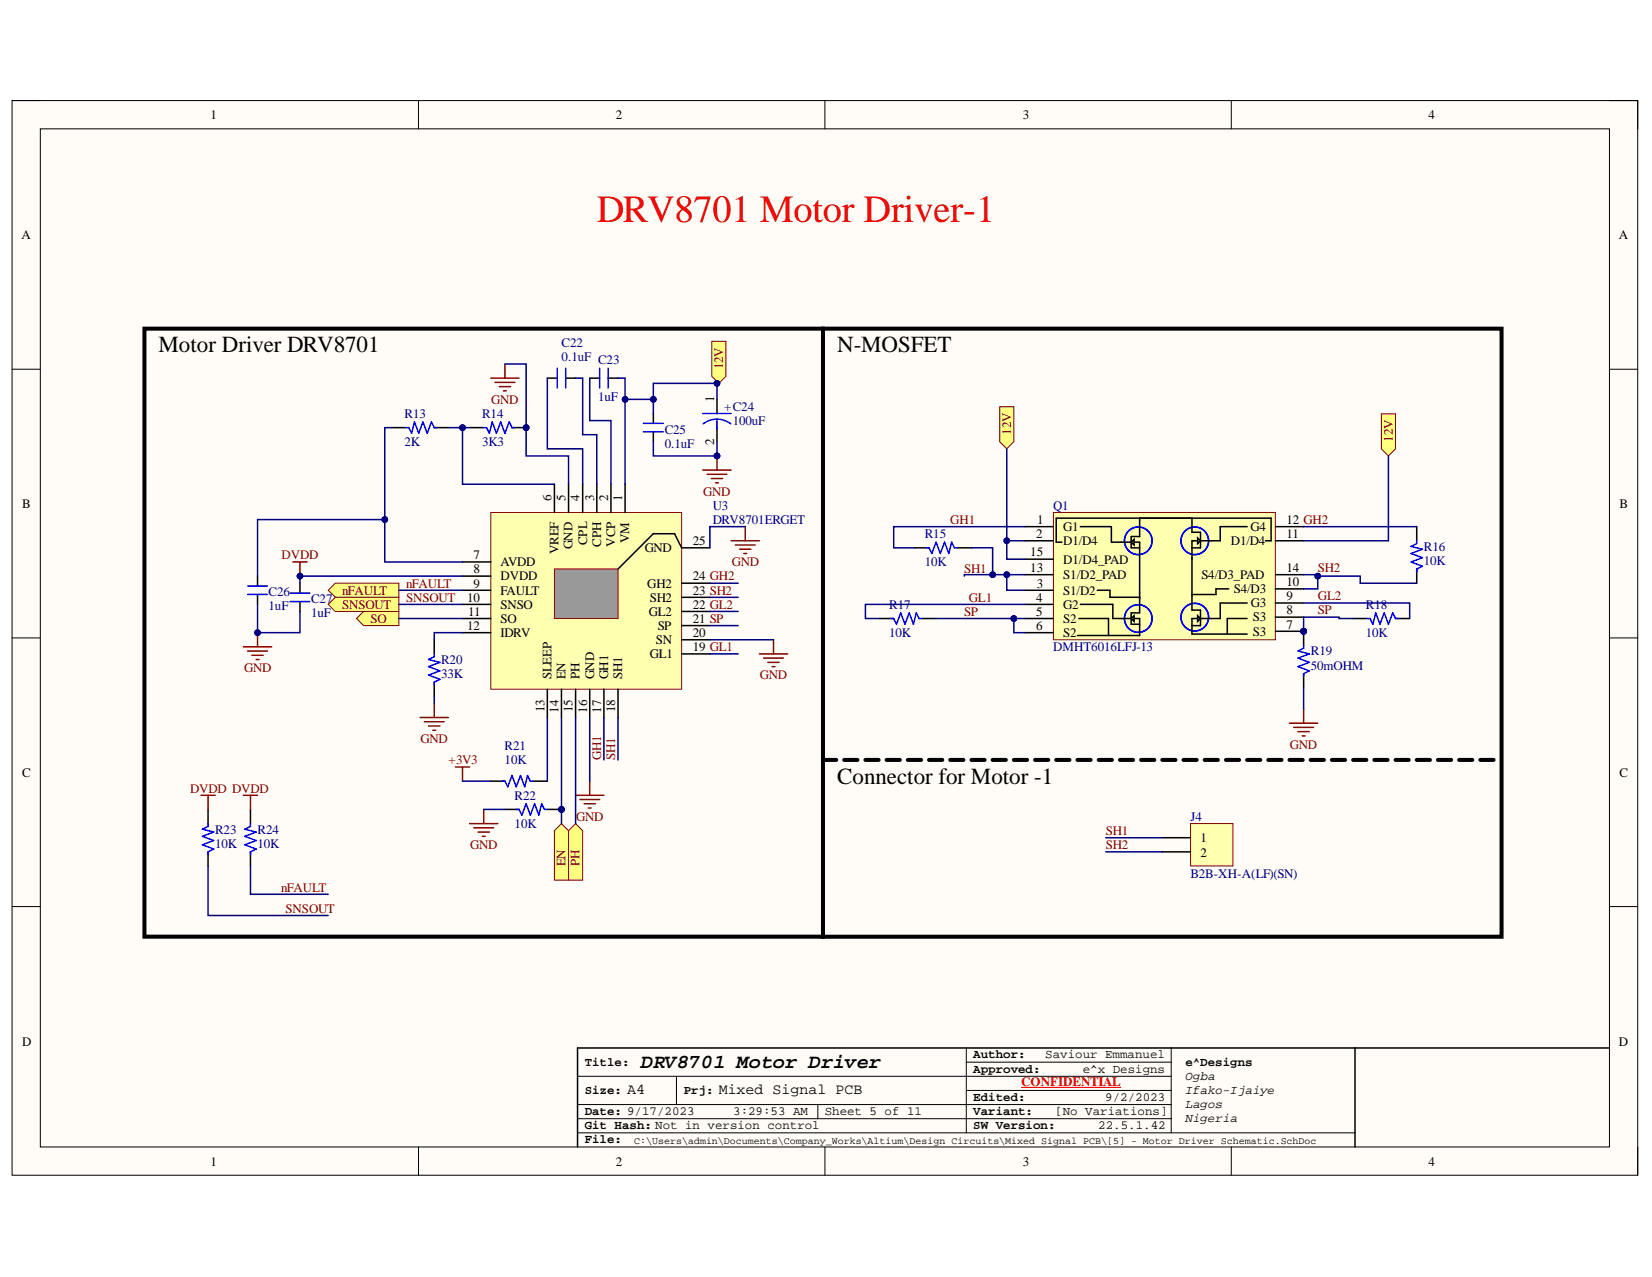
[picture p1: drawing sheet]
<svg xmlns="http://www.w3.org/2000/svg" width="279mm" height="216mm" viewBox="0 0 279 216" stroke-linecap="round" stroke-linejoin="round" font-family="sans-serif">
<path d="M2 17h275v181.7h-275z" fill-rule="evenodd" fill="#fffcf8"/>
<path d="M2 17h275v181.7h-275z" fill="none" stroke="#000" stroke-width=".17"/>
<path d="M6.8 21.8h265.4v172.1h-265.4z" fill-rule="evenodd" fill="#fffcf8"/>
<g fill="none" stroke="#000" stroke-width=".17">
<path d="M2 17h4.8M70.8 17v4.8M139.5 17v4.8M208.2 17v4.8M272.2 17h4.8v4.8M6.8 21.8h265.4v172.1h-265.4zM2 62.4h4.8M272.2 62.4h4.8M2 107.9h4.8M272.2 107.9h4.8M2 153.3h4.8M272.2 153.3h4.8"/>
<path d="M163.4 179.6h34.7M163.4 177.2v14.3M198.1 177.2v14.3M70.8 193.9v4.8M97.7 182h100.4M97.7 189.1h100.4M97.7 186.7h100.4M97.7 191.5h131.5M114.4 182v4.7M138.3 186.7v2.4M139.5 193.9v4.8M163.4 184.4h34.7"/>
<path d="M208.2 193.9v4.8M277 193.9v4.8"/>
</g>
<path d="M229.2 177.2v16.7M272.2 177.2h-174.5v16.7" fill="none" stroke="#000" stroke-width=".25"/>
<path d="M172.8 183.8h16.8" fill="none" stroke="#f00" stroke-width=".17"/>
<path d="M83 86.6h32.3v29.9h-32.3z" fill-rule="evenodd" fill="#ffffb0"/>
<path d="M83 86.6h32.3v29.9h-32.3z" fill="none" stroke="#800000" stroke-width=".17"/>
<g fill="none" stroke="#000" stroke-width=".25">
<path d="M78.2 95h4.8M78.2 97.4h4.8M78.2 99.8h4.8M93.8 81.9v4.7M96.2 81.9v4.7M98.5 81.9v4.7M100.9 81.9v4.7M103.3 81.9v4.7M105.7 81.9v4.7M115.3 98.6h4.8M115.3 92.6h4.8M78.2 102.2h4.8"/>
<path d="M78.2 104.6h4.8M78.2 107h4.8M92.6 116.5v4.8M95 116.5v4.8M97.4 116.5v4.8M99.7 116.5v4.8M102.1 116.5v4.8M104.5 116.5v4.8M115.3 110.6h4.8M115.3 108.2h4.8M115.3 105.8h4.8M115.3 103.4h4.8"/>
<path d="M115.3 101h4.8"/>
</g>
<path d="M93.8 96.2h10.7v8.4h-10.7z" fill-rule="evenodd" fill="#999"/>
<path d="M93.8 96.2h10.7v8.4h-10.7z" fill="none" stroke="#800000" stroke-width=".17"/>
<path d="M110.5 69.9v1.7M110.5 73v1.7M115.3 92.6l-1.2-2.4h-3.6l-6 6" fill="none" stroke="#000" stroke-width=".25"/>
<path d="M108.8 73h3.4M108.8 71.6h3.4" fill="none" stroke="#00f" stroke-width=".25"/>
<path d="M118.9 79.5h4.8M121.3 77.1v2.4M119.6 80.2h3.3M120.3 80.9h1.9M121 81.6h.5" fill="none" stroke="#800000" stroke-width=".25"/>
<circle cx="121.3" cy="77.1" r=".48" fill="#000080"/>
<circle cx="121.3" cy="77.1" r=".48" fill="none" stroke="#000080" stroke-width=".17"/>
<path d="M92.6 63.9h1.6M95.7 63.9h1.7M99.7 63.9h1.7M102.8 63.9h1.7" fill="none" stroke="#000" stroke-width=".25"/>
<path d="M94.2 62.3v3.3M95.7 62.3v3.3M101.4 62.3v3.3M102.8 62.3v3.3" fill="none" stroke="#00f" stroke-width=".25"/>
<path d="M83 63.9h4.8M83.7 64.6h3.4M84.4 65.4h2M85.2 66.1h.4M85.4 61.5v2.4" fill="none" stroke="#800000" stroke-width=".25"/>
<circle cx="89" cy="72.3" r=".48" fill="#000080"/>
<circle cx="89" cy="72.3" r=".48" fill="none" stroke="#000080" stroke-width=".17"/>
<path d="M79.4 72.3h2.4M86.6 72.3h2.4" fill="none" stroke="#000" stroke-width=".25"/>
<circle cx="89" cy="72.3" r=".48" fill="#000080"/>
<circle cx="89" cy="72.3" r=".48" fill="none" stroke="#000080" stroke-width=".17"/>
<path d="M68.7 72.3h.4l.5 1 .5-2 .7 2 .7-2 .7 2 .8-2 .4 1h.5M81.8 72.3h.5l.5 1 .4-2 .8 2 .7-2 .7 2 .7-2 .5 1h.5M41.9 99.1h3.3M41.9 100.5h3.3" fill="none" stroke="#00f" stroke-width=".25"/>
<path d="M66.3 72.3h2.4M73.4 72.3h2.4M43.6 97.4v1.7M43.6 100.5v1.7" fill="none" stroke="#000" stroke-width=".25"/>
<path d="M41.2 109.4h4.7M41.9 110.1h3.3M42.6 110.8h1.9M43.3 111.5h.5M43.6 107v2.4" fill="none" stroke="#800000" stroke-width=".25"/>
<circle cx="43.6" cy="107" r=".48" fill="#000080"/>
<circle cx="43.6" cy="107" r=".48" fill="none" stroke="#000080" stroke-width=".17"/>
<path d="M50.7 98.6v1.7M50.7 101.7v1.7" fill="none" stroke="#000" stroke-width=".25"/>
<path d="M49.1 101.7h3.3M49.1 100.3h3.3" fill="none" stroke="#00f" stroke-width=".25"/>
<path d="M55.5 99.8l1.2-1.2h10.8v2.4h-10.8z" fill-rule="evenodd" fill="#ffff80"/>
<path d="M55.5 99.8l1.2-1.2h10.8v2.4h-10.8z" fill="none" stroke="#800000" stroke-width=".17"/>
<path d="M55.5 102.2l1.2-1.2h10.8v2.4h-10.8z" fill-rule="evenodd" fill="#ffff80"/>
<path d="M55.5 102.2l1.2-1.2h10.8v2.4h-10.8z" fill="none" stroke="#800000" stroke-width=".17"/>
<path d="M49.5 95h2.4M50.7 95v2.4" fill="none" stroke="#800000" stroke-width=".25"/>
<circle cx="50.7" cy="97.4" r=".48" fill="#000080"/>
<circle cx="50.7" cy="97.4" r=".48" fill="none" stroke="#000080" stroke-width=".17"/>
<path d="M35.2 136.8v2.4M42.4 136.8v2.4M35.2 144v2.4M42.4 144v2.4" fill="none" stroke="#000" stroke-width=".25"/>
<path d="M35.2 139.2v.5l-1 .5 1.9 .5-1.9 .7 1.9 .7-1.9 .7 1.9 .7-.9 .5v.5M42.4 139.2v.5l-1 .5 1.9 .5-1.9 .7 1.9 .7-1.9 .7 1.9 .7-.9 .5v.5" fill="none" stroke="#00f" stroke-width=".25"/>
<path d="M34 134.5h2.4M35.2 134.5v2.3M41.2 134.5h2.4M42.4 134.5v2.3" fill="none" stroke="#800000" stroke-width=".25"/>
<path d="M61.5 103.4h6v2.4h-6l-1.2-1.2z" fill-rule="evenodd" fill="#ffff80"/>
<path d="M61.5 103.4h6v2.4h-6l-1.2-1.2z" fill="none" stroke="#800000" stroke-width=".17"/>
<path d="M73.4 108.2v2.4M73.4 115.3v2.4M83 132.1h2.4M90.2 132.1h2.4" fill="none" stroke="#000" stroke-width=".25"/>
<path d="M73.4 110.6v.4l-.9 .5 1.9 .5-1.9 .7 1.9 .7-1.9 .7 1.9 .8-1 .4v.5M84.9 132.1h.5l.5 .9 .7-1.9 .7 1.9 .7-1.9 .7 1.9 .5-1.9 .5 1h.5" fill="none" stroke="#00f" stroke-width=".25"/>
<path d="M73.4 118.9v2.4M71.1 121.3h4.7M71.8 122h3.3M72.5 122.7h1.9M73.2 123.5h.5M77 129.7h2.4M78.2 129.7v2.4" fill="none" stroke="#800000" stroke-width=".25"/>
<circle cx="95" cy="136.8" r=".48" fill="#000080"/>
<circle cx="95" cy="136.8" r=".48" fill="none" stroke="#000080" stroke-width=".17"/>
<path d="M92.6 136.8h2.4" fill="none" stroke="#000" stroke-width=".25"/>
<circle cx="95" cy="136.8" r=".48" fill="#000080"/>
<circle cx="95" cy="136.8" r=".48" fill="none" stroke="#000080" stroke-width=".17"/>
<path d="M85.4 136.8h2.4" fill="none" stroke="#000" stroke-width=".25"/>
<path d="M87.3 136.8h.5l.5 1 .7-1.9 .7 1.9 .7-1.9 .7 1.9 .5-1.9 .5 .9h.5" fill="none" stroke="#00f" stroke-width=".25"/>
<g fill="none" stroke="#800000" stroke-width=".25">
<path d="M123.7 91.4h4.7M124.4 92.1h3.3M125.1 92.9h1.9M125.8 93.6h.5M126 89v2.4M79.4 139.2h4.8M80.1 140h3.4M81.8 136.8v2.4M97.4 134.5h4.7M98.1 135.2h3.3M98.8 135.9h1.9M99.5 136.6h.5"/>
<path d="M99.7 132.1v2.4M80.9 140.7h1.9M81.6 141.4h.5"/>
</g>
<path d="M178.2 86.6h37.5v21.6h-37.5z" fill-rule="evenodd" fill="#ffffb0"/>
<path d="M178.2 86.6h37.5v21.6h-37.5z" fill="none" stroke="#800000" stroke-width=".17"/>
<g fill="none" stroke="#000" stroke-width=".25">
<path d="M173.4 89h4.8M173.4 91.4h4.8M173.4 99.8h4.8M189.6 91.7h3.1v8.6M192.7 88.1v2.6h-1.4v1.9h1.4M215.7 89h4.8M215.7 91.4h4.8M215.7 99.6h4.8M173.4 102.2h4.8M173.4 104.6h4.8M173.4 107h4.8M215.7 106.7h4.8"/>
<path d="M215.7 104.3h4.8M215.7 102h4.8"/>
</g>
<g fill="none" stroke="#00f" stroke-width=".25">
<circle cx="192.5" cy="91.4" r="2.34"/>
<circle cx="202.1" cy="91.4" r="2.34"/>
<circle cx="192.5" cy="104.6" r="2.34"/>
<circle cx="202.1" cy="104.3" r="2.34"/>
</g>
<path d="M191.8 91.2v.9l-.5-.4z" fill="#c0c0c0"/>
<path d="M191.8 91.2v.9l-.5-.4zM189.6 104.6h3.1v2.8M192.7 101v2.6h-1.4v1.9h1.4" fill="none" stroke="#000" stroke-width=".25"/>
<path d="M191.8 104.1v1l-.5-.5z" fill="#c0c0c0"/>
<path d="M201.8 91.4h3.1M203 90v2.6M191.8 104.1v1l-.5-.5z" fill="none" stroke="#000" stroke-width=".25"/>
<path d="M202.5 90.9l.5 .5-.5 .5z" fill="#c0c0c0"/>
<path d="M201.6 87.6v2.4h1.4M201.6 92.6h1.4M201.8 91.4h-.2v3.1M202.5 90.9l.5 .5-.5 .5zM203 103.1v2.7M203 104.6h1.9" fill="none" stroke="#000" stroke-width=".25"/>
<path d="M202.5 104.1l.5 .5-.5 .5z" fill="#c0c0c0"/>
<g fill="none" stroke="#000" stroke-width=".25">
<path d="M154.7 92.6h2.4M161.9 92.6h2.4M173.4 97.2h4.8M173.4 94.5h4.8M182.7 89h5.3v2.7h1.6M185.6 99.8h2.1v1.2h5M192.7 87.6v.5M201.6 94.3v8.8h1.4M207.8 99.6h-2.1v.9h-4.1M210.9 89h-4.5v2.4h-1.5M214 91.4h1v-3.8h-36.4v4.1h1M215.7 97.2h4.8"/>
<path d="M239.6 89v2.4M239.6 96.2v2.4M148.8 104.6h2.3M155.9 104.6h2.4M182.2 107.4h10.5M182.5 104.6h5v2.8M182.7 102.2h5.5v2.4h1.4M192.7 100.3v.9M201.6 105.8h1.4M202.5 104.1l.5 .5-.5 .5zM202.5 104.6h-.9v2.6h9.3M210.9 102h-4.5v2.6h-1.5"/>
<path d="M210.9 104.6h-3.3v2.6M220.5 113.9v2.4M228.9 104.6h2.3M236 104.6h2.4"/>
</g>
<path d="M156.6 92.6h.5l.5 1 .7-1.9 .7 1.9 .8-1.9 .7 1.9 .4-1.9 .5 .9h.5M239.6 91.4v.5l-.9 .5 1.9 .5-1.9 .7 1.9 .7-1.9 .7 1.9 .7-1 .5v.5M150.7 104.6h.4l.5 .9 .7-1.9 .8 1.9 .7-1.9 .7 1.9 .5-1.9 .4 1h.5M220.5 109.6l-1 .5 1.9 .5-1.9 .7 1.9 .7-1.9 .7 1.9 .7-.9 .5v.5M231.2 104.6h.5l.5 .9 .5-1.9 .7 1.9 .7-1.9 .7 1.9 .7-1.9 .5 1h.5" fill="none" stroke="#00f" stroke-width=".25"/>
<path d="M220.5 119.9v2.4M218.1 122.3h4.8M218.8 123h3.3M219.5 123.7h1.9M220.2 124.4h.5" fill="none" stroke="#800000" stroke-width=".25"/>
<path d="M201.4 139.2h7.1v7.2h-7.1z" fill-rule="evenodd" fill="#ffffb0"/>
<path d="M201.4 139.2h7.1v7.2h-7.1z" fill="none" stroke="#800000" stroke-width=".17"/>
<path d="M121.3 67.5v2.4M121.3 72.3v2.4M196.6 141.6h4.8M196.6 144h4.8" fill="none" stroke="#000" stroke-width=".25"/>
<path d="M118.9 69.9h4.8M118.9 71.7a3.8 3.8 0 0 1 4.7 0M121.3 71.1v1.4" fill="none" stroke="#00f" stroke-width=".25"/>
<g fill="none" stroke="#000" stroke-width=".68">
<path d="M24.4 55.6h114.8v102.8h-114.8zM139.2 55.6h114.8v102.8h-114.8zM139.2 128.5h2.2M142.8 128.5h2.2M146.4 128.5h2.2M149.9 128.5h2.3M153.5 128.5h2.3M157.1 128.5h2.3M160.7 128.5h2.2M164.3 128.5h2.2M167.9 128.5h2.2M171.5 128.5h2.2"/>
<path d="M175.1 128.5h2.2M178.6 128.5h2.3M182.2 128.5h2.3M185.8 128.5h2.3M189.4 128.5h2.2M193 128.5h2.2M196.6 128.5h2.2M200.2 128.5h2.2M203.7 128.5h2.3M207.3 128.5h2.3M210.9 128.5h2.3M214.5 128.5h2.2"/>
<path d="M218.1 128.5h2.2M221.7 128.5h2.2M225.3 128.5h2.2M228.9 128.5h2.2M232.4 128.5h2.3M236 128.5h2.3M239.6 128.5h2.2M243.2 128.5h2.2M246.8 128.5h2.2M250.4 128.5h2.2"/>
</g>
<path d="M128.4 110.6h4.8M129.2 111.3h3.3M129.9 112h1.9M130.6 112.7h.5M130.8 108.2v2.4" fill="none" stroke="#800000" stroke-width=".25"/>
<path d="M169.1 68.8h2.4v5.9l-1.2 1.2-1.2-1.2z" fill-rule="evenodd" fill="#ffff80"/>
<path d="M169.1 68.8h2.4v5.9l-1.2 1.2-1.2-1.2z" fill="none" stroke="#800000" stroke-width=".17"/>
<path d="M233.6 70h2.4v5.9l-1.2 1.2-1.2-1.2z" fill-rule="evenodd" fill="#ffff80"/>
<path d="M233.6 70h2.4v5.9l-1.2 1.2-1.2-1.2z" fill="none" stroke="#800000" stroke-width=".17"/>
<path d="M43.6 102.2v4.8h7.1v-3.6M220.5 116.3v3.6M35.2 146.4v8.4h20.3M42.4 146.4v4.8h13.1" fill="none" stroke="#000080" stroke-width=".25"/>
<circle cx="43.6" cy="107" r=".48" fill="#000080"/>
<circle cx="43.6" cy="107" r=".48" fill="none" stroke="#000080" stroke-width=".17"/>
<path d="M65.1 87.8h-21.5v9.6" fill="none" stroke="#000080" stroke-width=".25"/>
<circle cx="65.1" cy="87.8" r=".48" fill="#000080"/>
<circle cx="65.1" cy="87.8" r=".48" fill="none" stroke="#000080" stroke-width=".17"/>
<path d="M78.2 97.4h-27.5v1.2" fill="none" stroke="#000080" stroke-width=".25"/>
<circle cx="50.7" cy="97.4" r=".48" fill="#000080"/>
<circle cx="50.7" cy="97.4" r=".48" fill="none" stroke="#000080" stroke-width=".17"/>
<path d="M66.3 72.3h-1.2v22.7h13.1" fill="none" stroke="#000080" stroke-width=".25"/>
<circle cx="65.1" cy="87.8" r=".48" fill="#000080"/>
<circle cx="65.1" cy="87.8" r=".48" fill="none" stroke="#000080" stroke-width=".17"/>
<path d="M75.8 72.3h3.6M67.5 99.8h10.7M67.5 104.6h10.7M67.5 102.2h10.7M78.2 107h-4.8v1.2" fill="none" stroke="#000080" stroke-width=".25"/>
<circle cx="78.2" cy="72.3" r=".48" fill="#000080"/>
<circle cx="78.2" cy="72.3" r=".48" fill="none" stroke="#000080" stroke-width=".17"/>
<path d="M78.2 72.3v9.6h15.6M78.2 132.1h4.8" fill="none" stroke="#000080" stroke-width=".25"/>
<circle cx="78.2" cy="72.3" r=".48" fill="#000080"/>
<circle cx="78.2" cy="72.3" r=".48" fill="none" stroke="#000080" stroke-width=".17"/>
<path d="M85.4 61.5h3.6v15.6h7.2v4.8M81.8 136.8h3.6" fill="none" stroke="#000080" stroke-width=".25"/>
<circle cx="89" cy="72.3" r=".48" fill="#000080"/>
<circle cx="89" cy="72.3" r=".48" fill="none" stroke="#000080" stroke-width=".17"/>
<path d="M92.6 63.9v12h5.9v6M97.4 63.9h1.1v9.6h2.4v8.4M99.7 63.9v7.2h3.6v10.8M104.5 63.9h1.2v3.6" fill="none" stroke="#000080" stroke-width=".25"/>
<circle cx="105.7" cy="67.5" r=".48" fill="#000080"/>
<circle cx="105.7" cy="67.5" r=".48" fill="none" stroke="#000080" stroke-width=".17"/>
<path d="M110.5 69.9v-2.4h-4.8v14.4" fill="none" stroke="#000080" stroke-width=".25"/>
<circle cx="110.5" cy="67.5" r=".48" fill="#000080"/>
<circle cx="110.5" cy="67.5" r=".48" fill="none" stroke="#000080" stroke-width=".17"/>
<circle cx="105.7" cy="67.5" r=".48" fill="#000080"/>
<circle cx="105.7" cy="67.5" r=".48" fill="none" stroke="#000080" stroke-width=".17"/>
<path d="M110.5 74.7v2.4h10.8" fill="none" stroke="#000080" stroke-width=".25"/>
<circle cx="121.3" cy="77.1" r=".48" fill="#000080"/>
<circle cx="121.3" cy="77.1" r=".48" fill="none" stroke="#000080" stroke-width=".17"/>
<path d="M121.6 64.8h-11.1v2.7" fill="none" stroke="#000080" stroke-width=".25"/>
<circle cx="110.5" cy="67.5" r=".48" fill="#000080"/>
<circle cx="110.5" cy="67.5" r=".48" fill="none" stroke="#000080" stroke-width=".17"/>
<path d="M120.1 98.6h4.7M126 89h-5.9v3.6M173.4 89h-22.3v3.6h3.6M120.1 110.6h4.7M120.1 108.2h10.7M120.1 105.8h4.7M120.1 103.4h4.7M120.1 101h4.7M158.3 104.6h13.2M173.4 102.2h-27v2.4h2.4" fill="none" stroke="#000080" stroke-width=".25"/>
<circle cx="171.5" cy="104.6" r=".48" fill="#000080"/>
<circle cx="171.5" cy="104.6" r=".48" fill="none" stroke="#000080" stroke-width=".17"/>
<path d="M170.3 97.2h-7.2v.2" fill="none" stroke="#000080" stroke-width=".25"/>
<circle cx="170.3" cy="97.2" r=".48" fill="#000080"/>
<circle cx="170.3" cy="97.2" r=".48" fill="none" stroke="#000080" stroke-width=".17"/>
<circle cx="167.9" cy="97.2" r=".48" fill="#000080"/>
<circle cx="167.9" cy="97.2" r=".48" fill="none" stroke="#000080" stroke-width=".17"/>
<path d="M164.3 92.6h3.6v4.6" fill="none" stroke="#000080" stroke-width=".25"/>
<circle cx="167.9" cy="97.2" r=".48" fill="#000080"/>
<circle cx="167.9" cy="97.2" r=".48" fill="none" stroke="#000080" stroke-width=".17"/>
<path d="M173.4 97.2h-3.1v2.6h3.1" fill="none" stroke="#000080" stroke-width=".25"/>
<circle cx="170.3" cy="97.2" r=".48" fill="#000080"/>
<circle cx="170.3" cy="97.2" r=".48" fill="none" stroke="#000080" stroke-width=".17"/>
<path d="M170.3 91.4v3.1h3.1" fill="none" stroke="#000080" stroke-width=".25"/>
<circle cx="170.3" cy="91.4" r=".48" fill="#000080"/>
<circle cx="170.3" cy="91.4" r=".48" fill="none" stroke="#000080" stroke-width=".17"/>
<path d="M170.3 75.9v15.5h3.1" fill="none" stroke="#000080" stroke-width=".25"/>
<circle cx="170.3" cy="91.4" r=".48" fill="#000080"/>
<circle cx="170.3" cy="91.4" r=".48" fill="none" stroke="#000080" stroke-width=".17"/>
<path d="M173.4 104.6h-1.9v2.4h1.9" fill="none" stroke="#000080" stroke-width=".25"/>
<circle cx="171.5" cy="104.6" r=".48" fill="#000080"/>
<circle cx="171.5" cy="104.6" r=".48" fill="none" stroke="#000080" stroke-width=".17"/>
<path d="M222.9 97.4v2.2h-2.4M220.5 104.3h6v.3h2.4M220.5 102h17.9v2.6M187 144h9.6M187 141.6h9.6" fill="none" stroke="#000080" stroke-width=".25"/>
<circle cx="222.9" cy="97.4" r=".48" fill="#000080"/>
<circle cx="222.9" cy="97.4" r=".48" fill="none" stroke="#000080" stroke-width=".17"/>
<path d="M220.5 97.2h2.4v.2h7.1v1.2h9.6" fill="none" stroke="#000080" stroke-width=".25"/>
<circle cx="222.9" cy="97.4" r=".48" fill="#000080"/>
<circle cx="222.9" cy="97.4" r=".48" fill="none" stroke="#000080" stroke-width=".17"/>
<path d="M234.8 77.1v14.3h-14.3M220.5 89h19.1M73.4 117.7v1.2M92.6 121.3v10.8M95 121.3v17.9" fill="none" stroke="#000080" stroke-width=".25"/>
<circle cx="95" cy="136.8" r=".48" fill="#000080"/>
<circle cx="95" cy="136.8" r=".48" fill="none" stroke="#000080" stroke-width=".17"/>
<path d="M121.3 74.7v2.4M97.4 121.3v17.9M99.7 121.3v10.8M102.1 121.3v7.2M104.5 121.3v7.2" fill="none" stroke="#000080" stroke-width=".25"/>
<circle cx="121.3" cy="77.1" r=".48" fill="#000080"/>
<circle cx="121.3" cy="77.1" r=".48" fill="none" stroke="#000080" stroke-width=".17"/>
<path d="M121.3 64.8v2.7M220.5 104.6v2.1" fill="none" stroke="#000080" stroke-width=".25"/>
<text font-size="9.5" fill="#800000" x="96" y="145.9">POPH</text>
<text font-size="7.4" fill="#000080" x="120.3" y="62.6">PO12V</text>
<text font-size="6.5" fill="#f00" x="100.9" y="37.5">DRV8701 Motor Driver-1</text>
<g font-size="3.9">
<text x="26.8" y="59.6">Motor Driver DRV8701</text>
<text x="141.6" y="59.6">N-MOSFET</text>
<text x="141.6" y="132.5">Connector for Motor -1</text>
</g>
<text font-size="3.5" fill="#000080" x="220.1" y="108.6">PIR1902</text>
<text font-size="3.4" x="108.4" y="180.5">DRV8701 Motor Driver</text>
<g font-size="2.5">
<text x="106.1" y="185">A4</text>
<text x="121.6" y="185">Mixed Signal PCB</text>
</g>
<g font-size="2.2">
<text x="35.6" y="20.1">1</text>
<text x="104.1" y="20.1">2</text>
<text x="173" y="20.1">3</text>
<text x="241.6" y="20.1">4</text>
<text x="3.6" y="40.4">A</text>
<text x="273.8" y="40.4">A</text>
<text x="120.8" y="68" transform="rotate(-90 120.8 68)">1</text>
<text x="120.8" y="75.2" transform="rotate(-90 120.8 75.2)">2</text>
<text x="3.7" y="85.9">B</text>
<text x="93.3" y="84.8" transform="rotate(-90 93.3 84.8)">6</text>
<text x="95.7" y="84.8" transform="rotate(-90 95.7 84.8)">5</text>
<text x="98" y="84.8" transform="rotate(-90 98 84.8)">4</text>
<text x="100.5" y="84.8" transform="rotate(-90 100.5 84.8)">3</text>
<text x="102.9" y="84.8" transform="rotate(-90 102.9 84.8)">2</text>
<text x="105.2" y="84.8" transform="rotate(-90 105.2 84.8)">1</text>
<text x="175.4" y="88.6">1</text>
<text x="179.8" y="89.8">G1</text>
<text x="211.5" y="89.8">G4</text>
<text x="217.6" y="88.6">12 GH2</text>
<text x="273.9" y="85.9">B</text>
<text x="80.1" y="94.6">7</text>
<text x="84.7" y="95.8">AVDD</text>
<text x="94.5" y="93.7" transform="rotate(-90 94.5 93.7)">VREF</text>
<text x="96.9" y="92.9" transform="rotate(-90 96.9 92.9)">GND</text>
<text x="99.3" y="92.2" transform="rotate(-90 99.3 92.2)">CPL</text>
<text x="101.7" y="92.5" transform="rotate(-90 101.7 92.5)">CPH</text>
<text x="104" y="92.5" transform="rotate(-90 104 92.5)">VCP</text>
<text x="106.4" y="91.8" transform="rotate(-90 106.4 91.8)">VM</text>
<text x="109" y="93.4">GND</text>
<text x="117.2" y="92.2">25</text>
<text x="174.3" y="94.1">15</text>
<text x="175.3" y="91">2</text>
<text x="179.8" y="92.2">D1/D4</text>
<text x="179.8" y="95.3">D1/D4_PAD</text>
<text x="208.2" y="92.2">D1/D4</text>
<text x="217.6" y="91">11</text>
<text x="79" y="101.8">10</text>
<text x="80.1" y="96.9">8</text>
<text x="80.1" y="99.4">9</text>
<text x="84.7" y="98.1">DVDD</text>
<text x="84.7" y="100.6">FAULT</text>
<text x="109.5" y="99.4">GH2</text>
<text x="109.9" y="101.8">SH2</text>
<text x="117.2" y="98.1">24 GH2</text>
<text x="117.2" y="100.6">23 SH2</text>
<text x="174.3" y="96.8">13</text>
<text x="175.3" y="101.8">4</text>
<text x="175.4" y="99.4">3</text>
<text x="179.8" y="100.6">S1/D2</text>
<text x="179.8" y="98">S1/D2_PAD</text>
<text x="203.2" y="98">S4/D3_PAD</text>
<text x="208.7" y="100.3">S4/D3</text>
<text x="217.6" y="101.5">9</text>
<text x="217.6" y="96.8">14</text>
<text x="217.6" y="99.1">10</text>
<text x="79" y="106.5">12</text>
<text x="79.2" y="104.1">11</text>
<text x="84.7" y="102.9">SNSO</text>
<text x="84.7" y="105.3">SO</text>
<text x="84.7" y="107.8">IDRV</text>
<text x="109.7" y="104.1">GL2</text>
<text x="111.2" y="106.5">SP</text>
<text x="117.2" y="102.9">22 GL2</text>
<text x="117.2" y="107.8">20</text>
<text x="117.2" y="105.3">21 SP</text>
<text x="175.3" y="104.1">5</text>
<text x="175.3" y="106.5">6</text>
<text x="179.8" y="102.9">G2</text>
<text x="179.8" y="105.3">S2</text>
<text x="179.8" y="107.8">S2</text>
<text x="211.6" y="102.7">G3</text>
<text x="211.9" y="107.5">S3</text>
<text x="211.9" y="105.1">S3</text>
<text x="217.6" y="106.3">7</text>
<text x="217.6" y="103.9">8</text>
<text x="109.9" y="111.3">GL1</text>
<text x="110.9" y="109">SN</text>
<text x="117.2" y="110.1">19 GL1</text>
<text x="93.3" y="114.9" transform="rotate(-90 93.3 114.9)">SLEEP</text>
<text x="95.7" y="114.9" transform="rotate(-90 95.7 114.9)">EN</text>
<text x="98" y="114.9" transform="rotate(-90 98 114.9)">PH</text>
<text x="100.5" y="114.9" transform="rotate(-90 100.5 114.9)">GND</text>
<text x="102.9" y="114.9" transform="rotate(-90 102.9 114.9)">GH1</text>
<text x="105.2" y="114.9" transform="rotate(-90 105.2 114.9)">SH1</text>
<text x="92.1" y="120.5" transform="rotate(-90 92.1 120.5)">13</text>
<text x="94.5" y="120.5" transform="rotate(-90 94.5 120.5)">14</text>
<text x="96.9" y="120.5" transform="rotate(-90 96.9 120.5)">15</text>
<text x="99.3" y="120.5" transform="rotate(-90 99.3 120.5)">16</text>
<text x="101.7" y="120.5" transform="rotate(-90 101.7 120.5)">17</text>
<text x="104" y="120.5" transform="rotate(-90 104 120.5)">18</text>
<text x="3.7" y="131.4">C</text>
<text x="273.9" y="131.4">C</text>
<text x="203" y="142.4">1</text>
<text x="203" y="144.8">2</text>
<text x="3.7" y="176.8">D</text>
<text x="273.8" y="176.8">D</text>
<text x="35.6" y="197.1">1</text>
<text x="104.1" y="197.1">2</text>
<text x="173" y="197.1">3</text>
<text x="241.6" y="197.1">4</text>
</g>
<g font-size="2.2" fill="#000080">
<text x="95" y="58.7">C22</text>
<text x="95" y="61.1">0.1uF C23</text>
<text x="68.4" y="70.6">R13</text>
<text x="81.5" y="70.6">R14</text>
<text x="101.2" y="67.8">1uF</text>
<text x="122.5" y="69.4">+C24</text>
<text x="123.9" y="71.9">100uF</text>
<text x="68.4" y="75.5">2K</text>
<text x="81.5" y="75.5">3K3</text>
<text x="112.4" y="73.3">C25</text>
<text x="112.4" y="75.7">0.1uF</text>
<text x="120.5" y="86.2">U3</text>
<text x="120.5" y="88.6">DRV8701ERGET</text>
<text x="178.1" y="86.2">Q1</text>
<text x="156.4" y="91">R15</text>
<text x="156.4" y="95.8">10K</text>
<text x="240.8" y="93.1">R16</text>
<text x="240.8" y="95.5">10K</text>
<text x="45.4" y="100.8">C26</text>
<text x="45.4" y="103.2">1uF</text>
<text x="52.6" y="102">C27</text>
<text x="52.6" y="104.4">1uF</text>
<text x="150.4" y="102.9">R17</text>
<text x="150.4" y="107.8">10K</text>
<text x="231" y="102.9">R18</text>
<text x="231" y="107.8">10K</text>
<text x="74.6" y="112.2">R20</text>
<text x="178.1" y="110.1">DMHT6016LFJ-13</text>
<text x="221.7" y="110.8">R19</text>
<text x="221.7" y="113.3">50mOHM</text>
<text x="74.6" y="114.7">33K</text>
<text x="85.3" y="126.9">R21</text>
<text x="85.3" y="129.3">10K</text>
<text x="87" y="135.3">R22</text>
<text x="36.4" y="140.9">R23</text>
<text x="36.4" y="143.4">10K</text>
<text x="43.6" y="140.9">R24</text>
<text x="43.6" y="143.4">10K</text>
<text x="87" y="140">10K</text>
<text x="201.3" y="138.8">J4</text>
<text x="201.3" y="148.4">B2B-XH-A(LF)(SN)</text>
</g>
<g font-size="2.2" fill="#800000">
<text x="122.3" y="62.4" transform="rotate(-90 122.3 62.4)">12V</text>
<text x="83.1" y="68.3">GND</text>
<text x="171" y="73.5" transform="rotate(-90 171 73.5)">12V</text>
<text x="235.6" y="74.7" transform="rotate(-90 235.6 74.7)">12V</text>
<text x="118.9" y="83.8">GND</text>
<text x="160.7" y="88.6">GH1</text>
<text x="47.6" y="94.6">DVDD</text>
<text x="123.8" y="95.8">GND</text>
<text x="57.9" y="100.6">nFAULT</text>
<text x="68.7" y="99.4">nFAULT</text>
<text x="68.7" y="101.8">SNSOUT</text>
<text x="163.1" y="96.9">SH1</text>
<text x="163.8" y="101.8">GL1</text>
<text x="222.9" y="101.5">GL2</text>
<text x="222.9" y="96.8">SH2</text>
<text x="57.9" y="102.9">SNSOUT</text>
<text x="62.7" y="105.3">SO</text>
<text x="163.1" y="104.1">SP</text>
<text x="222.9" y="103.9">SP</text>
<text x="41.3" y="113.7">GND</text>
<text x="128.5" y="114.9">GND</text>
<text x="71.1" y="125.7">GND</text>
<text x="75.9" y="129.3">+3V3</text>
<text x="101.7" y="128.5" transform="rotate(-90 101.7 128.5)">GH1</text>
<text x="104" y="128.5" transform="rotate(-90 104 128.5)">SH1</text>
<text x="218.2" y="126.6">GND</text>
<text x="32.1" y="134">DVDD DVDD</text>
<text x="79.5" y="143.5">GND</text>
<text x="97.4" y="138.8">GND</text>
<text x="187" y="141.2">SH1</text>
<text x="187" y="143.5">SH2</text>
<text x="95.7" y="146.4" transform="rotate(-90 95.7 146.4)">EN</text>
<text x="98" y="146.4" transform="rotate(-90 98 146.4)">PH</text>
<text x="47.5" y="150.7">nFAULT</text>
<text x="48.3" y="154.4">SNSOUT</text>
</g>
<text font-size="2.2" fill="#f00" x="172.7" y="183.6">CONFIDENTIAL</text>
<g font-size="2.1">
<text x="164.6" y="178.9">Author:</text>
<text x="176.8" y="178.9">Saviour Emmanuel</text>
<text x="98.9" y="180.2">Title:</text>
<text x="98.9" y="184.9">Size:</text>
<text x="115.6" y="184.9">Prj:</text>
<text x="164.6" y="181.4">Approved:</text>
<text x="183.1" y="181.4">e^x Designs</text>
<text x="200.5" y="180.2">e^Designs</text>
<text x="200.5" y="182.5">Ogba</text>
<text x="200.5" y="184.9">Ifako-Ijaiye</text>
<text x="98.9" y="188.5">Date: 9/17/2023</text>
<text x="98.9" y="190.9">Git Hash: Not in version control</text>
<text x="124" y="188.5">3:29:53 AM</text>
<text x="139.5" y="188.5">Sheet 5 of 11</text>
<text x="164.6" y="190.9">SW Version:</text>
<text x="164.6" y="188.5">Variant:</text>
<text x="164.6" y="186.1">Edited:</text>
<text x="178.5" y="188.5">[No Variations]</text>
<text x="185.8" y="190.9">22.5.1.42</text>
<text x="186.9" y="186.1">9/2/2023</text>
<text x="200.5" y="189.7">Nigeria</text>
<text x="200.5" y="187.3">Lagos</text>
<text x="98.9" y="193.3">File:</text>
</g>
<text font-size="1.7" x="107.3" y="193.4">C:\Users\admin\Documents\Company_Works\Altium\Design Circuits\Mixed Signal PCB\[5] - Motor Driver Schematic.SchDoc</text>
</svg>
